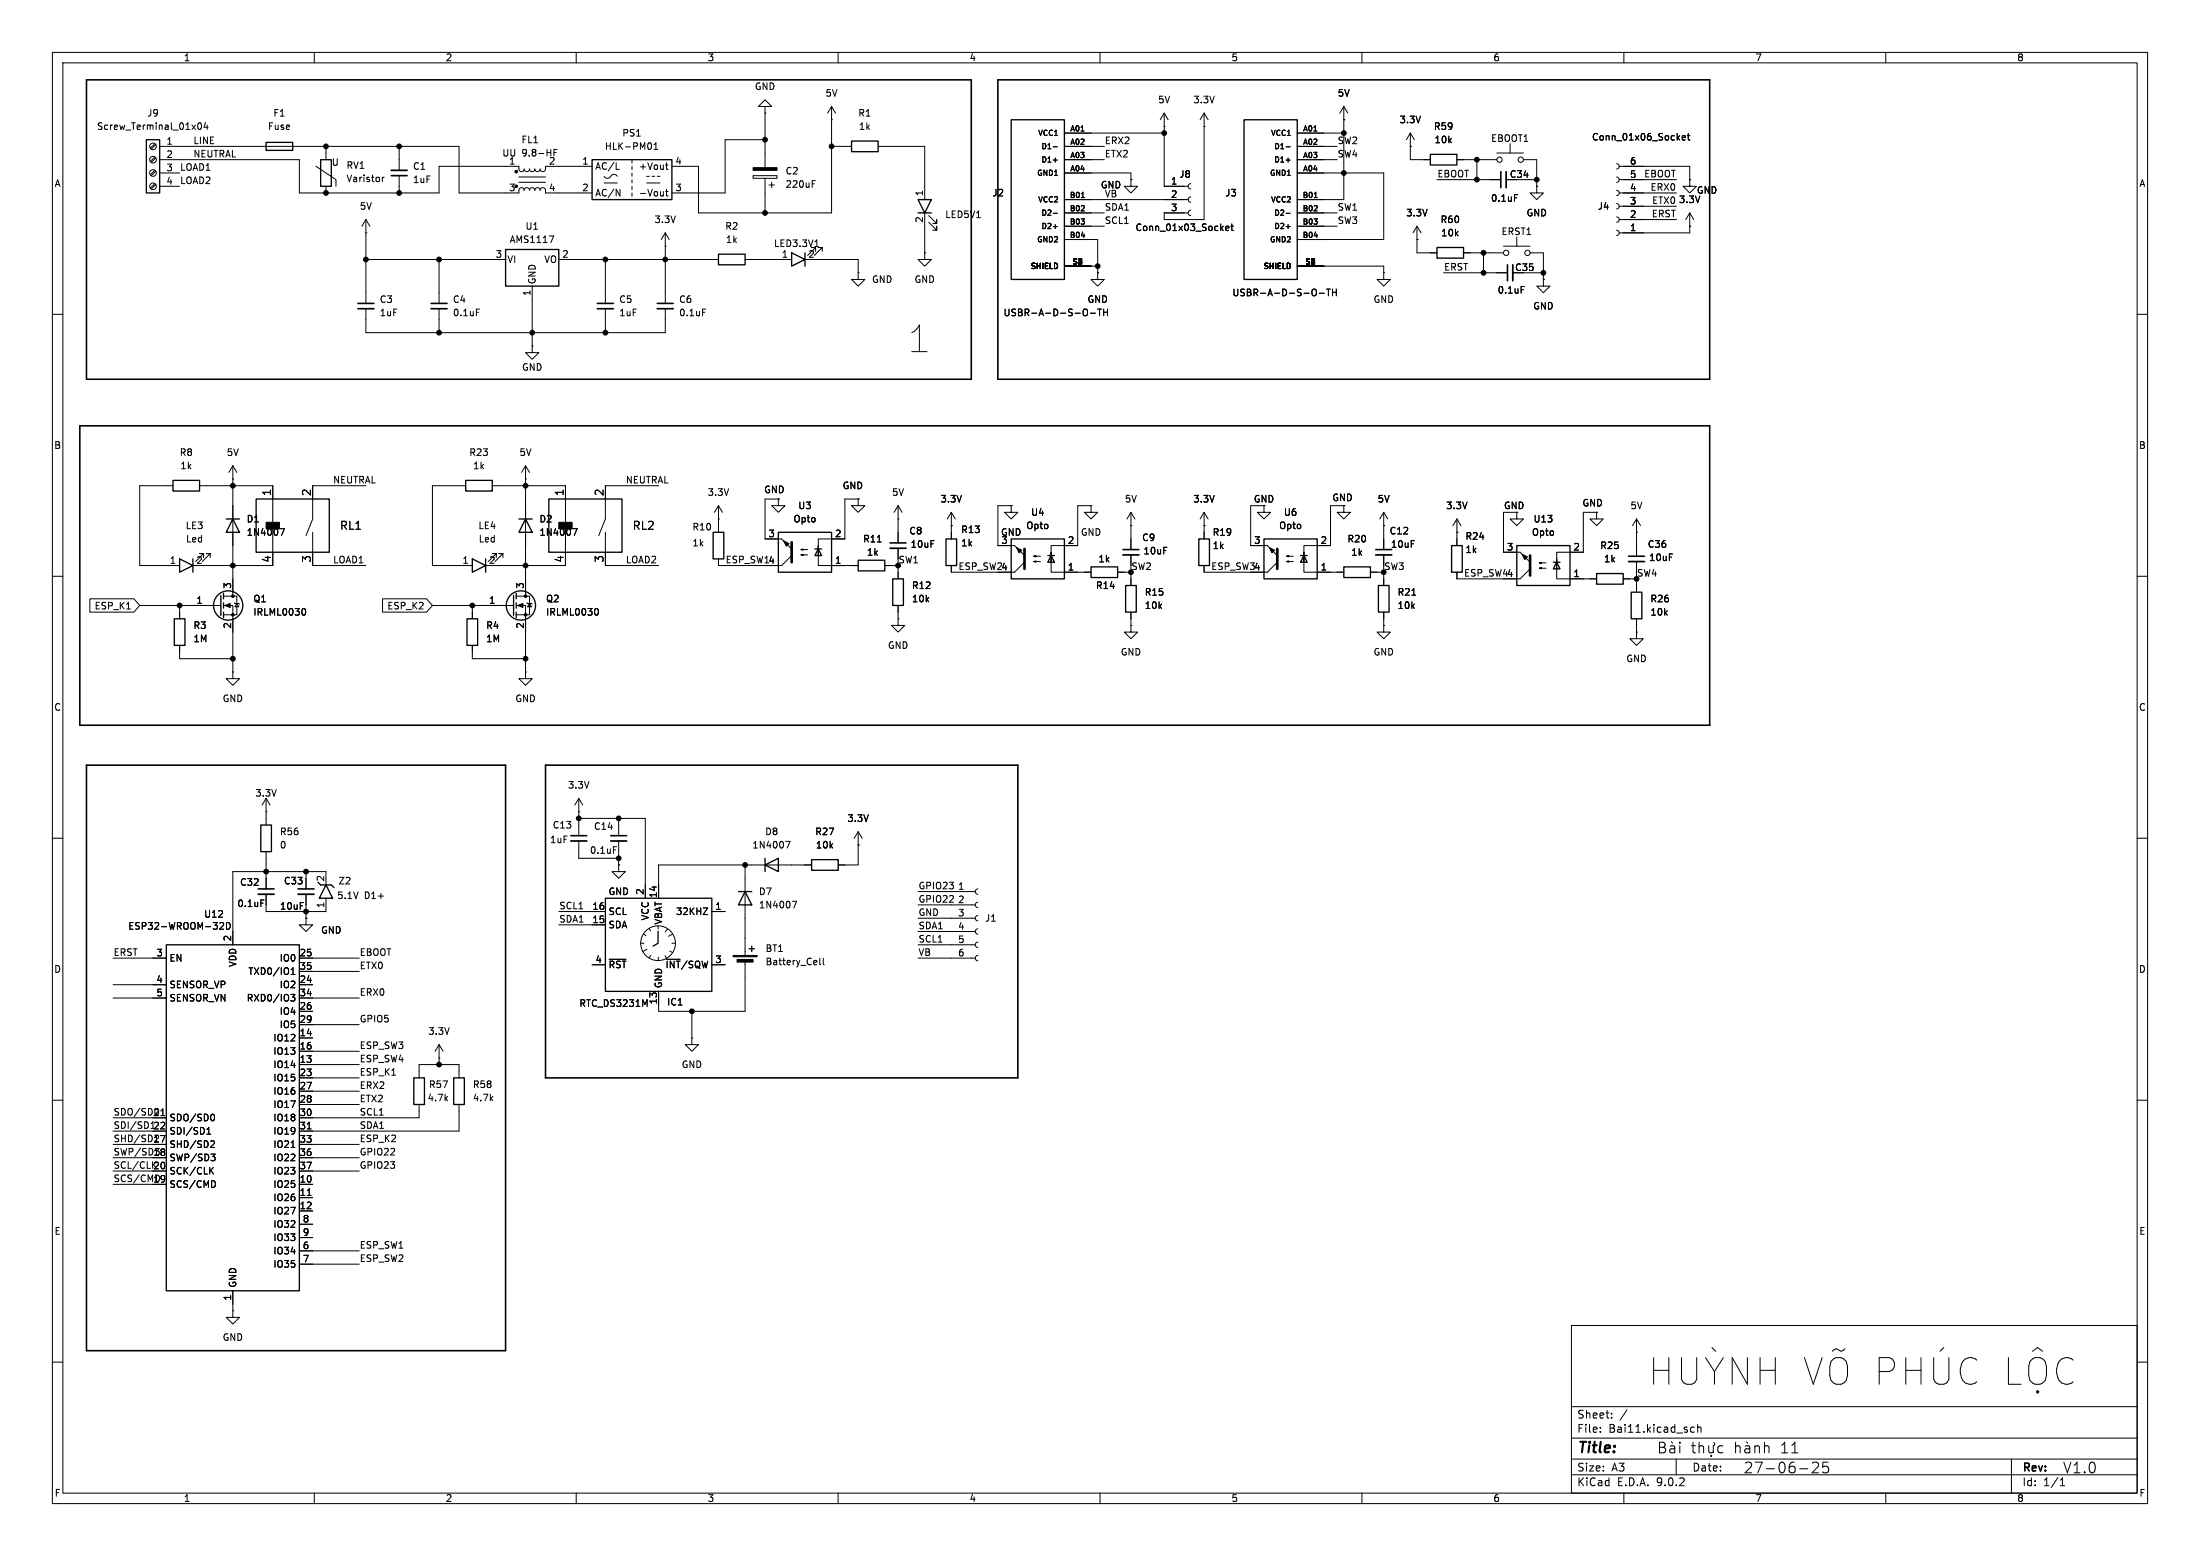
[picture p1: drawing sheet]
<svg xmlns="http://www.w3.org/2000/svg" width="420mm" height="297mm" viewBox="0 0 420 297" stroke-linecap="round" stroke-linejoin="round" font-family="sans-serif">
<g fill="none" stroke="#000" stroke-width=".19">
<path d="M10 10h400v277h-400zM12 12h396v273h-396zM60 10v2M110 10v2M160 10v2M210 10v2M260 10v2M310 10v2M360 10v2M29.6 27.4l-.9 .9M29.6 30l-.9 .8M29.6 32.5l-.9 .9"/>
<path d="M29.6 35.1l-.9 .8M29.7 27.6l-.8 .8M29.7 30.1l-.8 .9M29.7 32.7l-.8 .8M29.7 35.2l-.8 .9M30.5 30.5h26.6v6.3h26.7v-5h15.3v.7l.5 .3 .3-.2 .2-.3 .1 .3 .3 .2 .4-.2 .2-.3 .1 .3 .3 .1 .4-.1 .2-.3 .2 .3 .4 .1 .3-.1 .1-.3 .2 .3 .4 .2 .4-.3v-.7h8.9M30.5 27.9h57.1v8.9h11.5v-.7l.5-.3 .3 .2 .2 .3 .1-.3 .3-.2 .4 .1 .2 .4 .1-.3 .3-.2 .4 .1 .2 .4 .2-.4 .4-.1 .3 .2 .1 .3 .2-.4 .4-.1 .3 .2 .1 .3M30.5 33h3.8M30.5 35.6h3.8M37.9 23.5l.1-.1a.68 .68 0 0 1 .5 .7 .68 .68 0 0 1-.5 .6 .84 .84 0 0 1-.1-1.2zM39.2 23.4l-.3 .9h.8M39.6 23.9v.8"/>
<path d="M60.3 31.8l3.8 2.5v1.3M62.2 27.9v2.6M62.2 35.6v1.2M73 33.8v.9M73.3 33.8l-.3 .3M76.2 27.9v4.6M76.2 33.5v3.3M99.1 33.8h5M99.1 34.8h5M104.1 36.8h8.9M105.8 29.1h.4M106.4 28.5h-.6v1.3"/>
<path d="M115.3 33.7a.83 .83 0 0 0 .8 .3 .83 .83 0 0 0 .7-.6 .73 .73 0 0 1 1.1 .3M115.3 34.9h2.6M117.6 32.3h.6M117.6 36.1l.8 1.3v-1.3M120.6 30.5v.6M120.6 31.8v.6M120.6 33v.7M120.6 34.3v.6M120.6 35.6v.6M120.6 36.8v.7M123.4 34.9h2.6M123.4 33.7h.6"/>
<path d="M124.2 27.4l.2 .3-.2 .7M124.5 33.7h.5M124.9 28.5h.7M124.9 27.6l.3-.4v1.3M125.5 33.7h.5M127.1 31.5h.4M127.1 36.6h.4M127.2 31.1v1l.3 .2M127.2 36.1v1.1l.3 .2M143.8 33.5h4.5v.5h-4.5zM146 20.3h1.3l-1.3-1.2-1.2 1.2h1.2v1.3M146 21.6h.1"/>
<path d="M146 26.7h-7.6v10.1h-10.1M146 21.6v10.4M146 34v6.6M146.8 35.3h1M147.3 34.8v1M155.1 35.1h.4M155.1 34.5h.6M158.7 22.9h.1M158.7 27.9h3.9M158.7 20.3v20.3h-25.4v-8.8h-5M158.7 20.3l-.7 1.3M158.7 20.3l.8 1.3"/>
<path d="M167.6 27.9h8.9v10.2M201.1 28h.7M201.1 30.6h.7M203.2 25.4h19M203.2 27.9h7.6M203.2 30.5h7.6M203.2 33h12.7v1.3M203.2 38.1h23.6M206.4 25h.5M206.4 37.7h.6M215.9 34.3v1.3h1.3l-1.3 1.2-1.3-1.2h1.3M215.9 34.3h.1"/>
<path d="M222.2 24.1h.1M222.2 21.6v14h4.6M222.2 21.6l-.7 1.3M222.2 21.6l.8 1.3M227.3 35.1l-.3 .1-.2 .4 .2 .3 .3 .2M227.3 37.6l-.3 .1-.2 .4 .2 .4 .3 .1M229.9 24.1h.1M229.9 21.6v20.3h-7.7v-1.3h4.6M229.9 21.6l-.8 1.3M229.9 21.6l.7 1.3M245.5 28h.8M245.5 30.6h.8"/>
<path d="M247.6 25.4h8.9M247.6 27.9h7.7M247.6 30.5h7.7M247.6 33h16.6v12.7h-16.6M250.8 25h.6M250.9 37.7h.6M256.5 22.9h.1M256.5 20.3v17.8h-8.9M256.5 20.3l-.7 1.3M256.5 20.3l.8 1.3M269.2 27.9h.1M269.2 25.4v5.1h3.8"/>
<path d="M269.2 25.4l-.7 1.3M269.2 25.4l.8 1.3M274.3 34.3h12.2M278.1 30.5h7.6M281.9 30.5v3.8M285.7 29.2h5.1M287.5 34.3h5.9M288.3 27.4v1.8M289.1 37.2h.6M290.8 30.5h2.6v5.1M293.4 35.6v1.2h1.2l-1.2 1.3-1.3-1.3h1.3M293.4 35.6h.1"/>
<path d="M308.6 38.9l.3 .1 .2 .4-.1 .3-.4 .2M308.6 36.3l.3 .1 .2 .4-.1 .4-.4 .1M308.6 33.8l.3 .1 .2 .4-.1 .3-.4 .2M308.6 31.2l.3 .2 .2 .4-.1 .3-.4 .2M309.1 31.8h13.5v2.5M309.1 34.3h10.9M309.1 39.4h10.9M309.1 36.8h10.9M321.2 26.3l.6-.1-.1-.2-.4-.1-.1 .2v.6h.5M322.1 25.9h.5M322.3 25.5v1.1l.3 .1M322.6 34.3v1.3h1.2l-1.2 1.2-1.3-1.2h1.3"/>
<path d="M322.6 34.3h.1M69.8 44.5h.1M69.8 41.9v16M69.8 58.9v4.6h57.2v-4.6M69.8 41.9l-.7 1.3M69.8 41.9l.8 1.3M69.8 49.5h26.7M83.8 49.5v8.4M83.8 58.9v4.6M90.9 59h.7M101.6 54.6v11.4M104.9 45h.8l-.5 1.3"/>
<path d="M106.7 49.5h30.5M115.6 49.5v8.4M115.6 58.9v4.6M127 47h.1M127 44.5l-.8 1.2M127 44.5l.8 1.2M127 44.5v13.4M134.1 59h.6M142.2 49.5h8.9M153.7 49.5h10.1v2.6M155.6 47.1h.7M155.7 48v-.8h-.8h.8l-1.5 1.6"/>
<path d="M157 48v-.8h-.8h.8l-1.6 1.6M163.8 52.1v1.2h1.3l-1.3 1.3-1.2-1.3h1.2M163.8 52.1h.1M176.5 48.3v1.2h1.3l-1.3 1.3-1.2-1.3h1.2M176.5 48.3h.1M176.5 40.6v7.7M177.3 42.4l1.5 1.5v-.7v.7h-.7M177.3 41.1l1.5 1.6v-.8v.8h-.7M201.1 40.7h.7M201.1 43.3h.7M203.2 40.6h7.6M203.2 43.2h7.6"/>
<path d="M203.2 45.7h6.3v6.4M203.2 50.8h6.3M207.1 59a.43 .43 0 0 1 .5 .4v.4a.43 .43 0 0 1-.5 .5M208.2 59.8h.9M209.5 59h.8M209.5 52.1v1.2h1.3l-1.3 1.3-1.2-1.3h1.2M209.5 52.1h.1M209.9 59v1.3M210.7 59v1.3M210.7 59.6h.7M211.4 59v1.3M227.3 40.1l-.3 .2-.2 .3 .2 .4 .3 .1"/>
<path d="M234 43.6l.6-.1v-.3h-.4l-.2 .1 .1 .7h.5M235 43.2h.5M235.2 42.7v1.1l.3 .2M245.5 40.7h.8M245.5 43.3h.8M247.6 40.6h7.7M247.6 43.2h7.7M247.6 50.8h16.6v1.3M250.8 55.2a.43 .43 0 0 1 .5 .4v.4a.43 .43 0 0 1-.5 .5M251.8 56h1M253.2 55.2h.8M253.6 55.2v1.3"/>
<path d="M254.4 55.2v1.3M254.4 55.8h.7M255.1 55.2v1.3M264.2 52.1v1.2h1.2l-1.2 1.3-1.3-1.3h1.3M264.2 52.1h.1M270.5 45.7h.1M270.5 43.2v5.1h3.8M270.5 43.2l-.8 1.3M270.5 43.2l.8 1.3M275.6 52.1h12.2M279.4 48.3h7.6M283.2 48.3v3.8"/>
<path d="M287 47h5.1M289.6 45.2v1.8M290.4 54.7h.6M290.8 52.1h3.8M292.1 48.3h2.5v5M294.6 53.3v1.3h1.3l-1.3 1.3-1.2-1.3h1.2M294.6 53.3h.1M308.6 43.9l.4 .2 .1 .4-.1 .3-.4 .2M308.6 41.4l.3 .1 .2 .4-.1 .3-.4 .2M309.1 41.9h10.9M322.6 43.2h.1M322.6 40.6l-.8 1.3"/>
<path d="M322.6 40.6l.7 1.3M322.6 40.6v3.9h-13.5M10 60h2M101.6 66v1.3h1.3l-1.3 1.3-1.3-1.3h1.3M101.6 66h.1M408 60h2M33 92.7h-6.3v15.3h7.6M38.1 92.7h14v15.3h-15.3M44.4 91.4h.1M44.4 88.9v24.9M44.4 88.9l-.7 1.3M44.4 88.9l.8 1.3"/>
<path d="M69.8 92.7h-10.1v6.4l-1.3 3.1M88.9 92.7h-6.4v15.3h7.7M94 92.7h13.9v15.3h-15.2M100.3 91.4h.1M100.3 88.9v24.9M100.3 88.9l-.7 1.3M100.3 88.9l.8 1.3M125.7 92.7h-10.1v6.4l-1.3 3.1M137.2 99.1h.1M137.2 96.5v5.1M137.2 96.5l-.8 1.3M137.2 96.5l.7 1.3"/>
<path d="M148.6 95.3v1.2h1.3l-1.3 1.3-1.3-1.3h1.3M148.6 95.3h.1M148.6 95.3h-2.6v7.6h3.2M163.8 95.3v1.2h1.3l-1.3 1.3-1.2-1.3h1.2M163.8 95.3h.1M163.8 95.3h-2.5v7.6h-5.1v1.9M171.4 99.1h.1M171.4 96.5l-.7 1.3M171.4 96.5l.8 1.3M171.4 96.5v7.1M181.6 97.8l-.8 1.3M181.6 97.8l.8 1.3"/>
<path d="M181.6 97.8v5.1M193 96.5v1.3h1.3l-1.3 1.3-1.2-1.3h1.2M193 96.5h.1M193 96.5h-2.5v7.6h3.2M208.3 96.5v1.3h1.2l-1.2 1.3-1.3-1.3h1.3M208.3 96.5h.1M208.3 96.5h-2.6v7.6h-5v1.9M215.9 97.8l-.8 1.3M215.9 97.8l.8 1.3M215.9 97.8v7.1M229.9 97.8v5.1M229.9 97.8l-.8 1.3"/>
<path d="M229.9 97.8l.7 1.3M238.8 96.5v7.6h3.1M241.3 96.5v1.3h1.3l-1.3 1.3-1.3-1.3h1.3M256.5 96.5h-2.5v7.6h-5.1v1.9M256.5 96.5v1.3h1.3l-1.3 1.3-1.2-1.3h1.2M256.5 96.5h.1M264.2 97.8v7.1M264.2 97.8l-.8 1.3M264.2 97.8l.7 1.3M278.1 99.1v5M278.1 99.1l-.7 1.2M278.1 99.1l.8 1.2"/>
<path d="M287 97.8v7.6h3.2M289.6 97.8v1.3h1.2l-1.2 1.2-1.3-1.2h1.3M304.8 97.8h-2.5v7.6h-5.1v1.9M304.8 97.8v1.3h1.3l-1.3 1.2-1.3-1.2h1.3M304.8 97.8h.1M312.4 99.1l-.7 1.2M312.4 99.1l.8 1.2M312.4 99.1v7.1M10 110h2M17.1 114.3h8.5l1.1 1.3-1.1 1.2h-8.5zM26.7 115.6h15.5M34.3 115.6v2.5"/>
<path d="M38.9 106.4v-.7h-.8h.8l-1.6 1.5M40.1 106.4v-.7h-.7h.7l-1.5 1.5M42.7 113.8h2.5v3.5h-2.5M42.7 115.6h1.7v12.7M44.7 115.1l1 .2M45.2 115.2l.4 .6h-.8zM53.5 100.9h.8l-.5 1.3M57.9 116.1a.68 .68 0 0 1 .5 .7 .68 .68 0 0 1-.5 .6M59.7 101.6v6.4h10.1M73 114.3h8.4l1.1 1.3-1.1 1.2h-8.4zM82.5 115.6h15.5M90.2 115.6v2.5"/>
<path d="M94.7 106.4v-.7h-.7h.7l-1.5 1.5M96 106.4v-.7h-.8h.8l-1.5 1.5M98.6 113.8h2.5v3.5h-2.5M98.6 115.6h1.7v12.7M100.6 115.1l1 .2M101.1 115.2l.4 .6h-.8zM109.3 100.9h.9l-.6 1.3M113.8 116.1a.68 .68 0 0 1 .4 .7 .68 .68 0 0 1-.4 .6M115.6 101.6v6.4h10.1M151.1 106l-1.9 2h-12v-1.3M152.9 105.9l.4 .1v-.2l-.4 .1h1.3M152.9 104.9l.4 .1v-.2l-.4 .1h1.3"/>
<path d="M156.2 106v-1.9v3.9h7.6M167.5 103.4h.7M168.9 108h2.5v2.5M171.4 118.1v1.3h1.3l-1.3 1.3-1.2-1.3h1.2M171.4 118.1h.1M171.4 104.6v2.1M171.4 115.6v2.5M181.6 100.3h.1M195.6 107.3l-1.9 1.9h-12.1v-1.2M197.4 107.2l.3 .1v-.2l-.3 .1h1.2M197.4 106.2l.3 .1v-.3l-.3 .2h1.2M200.7 107.3v-1.9v3.8h7.6"/>
<path d="M213.4 109.2h2.5v2.6M215.9 100.3h.1M215.9 119.4v1.3h1.3l-1.3 1.2-1.3-1.2h1.3M215.9 119.4h.1M215.9 105.9v2.1M215.9 116.8v2.6M229.9 100.3h.1M243.8 107.3l-1.9 1.9h-12v-1.2M245.6 107.2l.4 .1v-.2l-.4 .1h1.3M245.6 106.2l.4 .1v-.3l-.4 .2h1.3M248.9 107.3v-1.9v3.8h7.6M261.6 109.2h2.6v2.6"/>
<path d="M264.2 100.3h.1M264.2 119.4v1.3h1.2l-1.2 1.2-1.3-1.2h1.3M264.2 119.4h.1M264.2 105.9v2.1M264.2 116.8v2.6M269.5 113.6h.8M278.1 101.6h.1M292.1 108.6l-1.9 1.9h-12.1v-1.3M293.9 108.5l.4 .1v-.3l-.4 .2h1.2M293.9 107.4l.4 .2v-.3l-.4 .1h1.2M297.2 108.6v-1.9v3.8h7.6M309.9 110.5h2.5v2.5"/>
<path d="M312.4 101.6h.1M312.4 107.2v2M312.4 118.1v2.6M408 110h2M34.3 123.2v2.5h10.1M44.4 128.3v1.2h1.3l-1.3 1.3-1.2-1.3h1.2M44.4 128.3h.1M90.2 123.2v2.5h10.1M100.3 128.3v1.2h1.3l-1.3 1.3-1.2-1.3h1.2M100.3 128.3h.1M312.4 120.7v1.2h1.3l-1.3 1.3-1.3-1.3h1.3M312.4 120.7h.1"/>
<path d="M10 160h2M50.8 154.9h.1M50.8 152.4v5.1M50.8 152.4l-.8 1.3M50.8 152.4l.8 1.3M110.5 154.9h.1M110.5 152.4l-.8 1.3M110.5 152.4l.8 1.3M110.5 152.4v7.1M110.5 156.2h12.7v15.3M118.1 156.2v3.3M163.8 158.8v6.3h-3.8"/>
<path d="M163.8 158.8l-.7 1.2M163.8 158.8l.8 1.2M408 160h2M42 176.2l.5-.1 .2 .4-.8 .9h.8M43.2 176.1a.64 .64 0 0 1 .8 .6 .64 .64 0 0 1-.8 .7zM49.8 171.8h.6M50.8 162.6v7.1M50.8 170.7v3.3h11.4v-2.5M58.4 175.3v1.2h1.3l-1.3 1.3-1.3-1.3h1.3M58.4 175.3h.1M58.4 166.4v3.3M58.4 170.7v4.6"/>
<path d="M62.2 168.9v-2.5h-17.8v13.9M106.7 174h8.9M106.7 176.5h8.9M110.5 160.5v3.3h7.6M117.1 161.6h.6M118.1 165.1v1.3h1.3l-1.3 1.2-1.3-1.2h1.3M118.1 165.1h.1M118.1 160.5v4.6M122.8 178.3l.5 .3M123.9 177.2l.3 .5M125.6 176.7v.6M127.4 177.3l-.4 .6"/>
<path d="M128.4 178.3l-.8 .4M134.3 173.3h.8l-.8 1.3h.8M135.9 174h2.5M142.2 165.1v17.3M150 160.6h.8l-.5 1.3M151.2 172h.9l-.6 1.3M154.9 165.1h-29.2v6.4M163.8 161.3h.1M175.3 170.2h10.9M175.3 172.7h10.9M175.3 175.3h10.9M175.3 177.8h10.9"/>
<path d="M186.7 169.7l-.4 .1-.1 .4 .1 .3 .4 .2M186.7 172.2l-.4 .2-.1 .3 .1 .4 .4 .1M186.7 174.8l-.4 .1-.1 .4 .1 .3 .4 .2M186.7 177.3l-.4 .1-.1 .4 .1 .4 .4 .1M186.7 179.8l-.4 .2-.1 .3 .1 .4 .4 .1M21.6 182.9h10.1M21.6 188h10.1M21.6 190.5h10.1M55.5 189.8h.8l-.4 .5 .3 .1v.6l-.1 .1-.5-.1M55.6 186h.7M55.6 185.1l.3-.4v1.3M57.1 182.9h11.5"/>
<path d="M57.1 188h2.6M57.1 190.5h11.5M57.1 185.4h11.5M57.1 193h2.6M57.1 195.6h11.5M57.1 198.1h2.6M83.8 199.4l-.7 1.3M83.8 199.4l.8 1.3M83.8 199.4v3.8M113 184.2h2.6M116.3 183.1h3.2M122.3 180h.6"/>
<path d="M123.1 191.7l.4-.9v1.3M123.5 181.2l-.8 .4M124.3 182.4l-.4 .4M125.7 182.7v.6M126.9 182.4l.4 .5M127.9 181.6l.5 .2M128.3 180h.6M132.1 198.1v1.3h1.2l-1.2 1.3-1.3-1.3h1.3M132.1 198.1h.1M132.1 193v5.1M135.9 184.2h2.5M142.2 183.4v9.6h-16.5v-3.8"/>
<path d="M156.5 182.9v1.1l.2 .2M157.2 182.9v1.1l.1 .2M175.3 182.9h10.9M175.3 180.3h10.9M186.7 182.4l-.4 .1-.1 .4 .1 .3 .4 .2M10 210h2M21.6 213.4h10.1M21.6 215.9h10.1M21.6 218.4h10.1M30.7 212.9h.7M39.5 216.5h.7M39.5 215.6l.4-.4v1.3"/>
<path d="M40.4 217.7l.4 .1 .1 .3-.7 .9h.7M40.5 212.7a.68 .68 0 0 1 .5 .6 .68 .68 0 0 1-.5 .6M55.6 219h.7M57.1 218.4h11.5M57.1 200.7h11.5M57.1 203.2h11.5M57.1 205.7h11.5M57.1 208.3h11.5M57.1 210.8h11.5M58.7 215.5h.7M80 205.7v-2.5h7.6v2.5M80 210.8v2.6h-22.9"/>
<path d="M83.8 201.9h.1M87.6 210.8v5.1h-30.5M408 210h2M21.6 221h10.1M21.6 223.5h10.1M21.6 226.1h10.1M40.2 223.4l.6 .7M40.3 220.3h.8l-.5 .5 .4 .1 .1 .4-.3 .3h-.3M40.8 222.8l-.8 .8M40.9 225.4l.2 .5-.2 .7M57.1 221h11.5M57.1 223.5h11.5"/>
<path d="M57.1 226.1h2.6M57.1 228.6h2.6M57.1 231.1h2.6M57.1 233.7h2.6M57.1 236.2h2.6M57.1 238.8h11.5M58.7 228.2h.7M44.4 250.2v1.3h1.3l-1.3 1.2-1.2-1.2h1.2M44.4 250.2h.1M44.4 246.4v3.8M57.1 241.3h11.5M300 253h108v32h-108z"/>
<path d="M315.7 259.1v5.1M318.6 259.1v5.1M321 259.1v4.2l.5 .7 .5 .2h.9l.5-.2 .5-.7v-4.2M325.6 259.1l1.7 2.7M326.8 257.2l.7 .7M329 259.1l-1.7 2.7M333.6 259.1v5.1l-2.9-5.1v5.1M336 259.1v5.1M338.9 259.1v5.1M344.5 259.1l1.7 5.1 1.7-5.1M350 259.4a1.69 1.69 0 0 1 1.8-.1 1.69 1.69 0 0 1 .9 1.5v1.7a1.69 1.69 0 0 1-1.7 1.8 1.69 1.69 0 0 1-1.7-1.8v-1.7l.3-.9zM352.2 257.4l-.7 .5-1-.5-.7 .5"/>
<path d="M363.8 259.1v5.1M366.7 259.1v5.1M369.1 259.1v4.2l.5 .7 .5 .2h1l.5-.2 .4-.7v-4.2M371.1 257.2l-.7 .7M377.4 259.6a1.76 1.76 0 0 0-2.9 .7 3.3 3.3 0 0 0 .7 3.7 1.78 1.78 0 0 0 2.2-.3M383.4 259.1v5.1h2.4M388 259.4a1.69 1.69 0 0 1 1.8-.1 1.69 1.69 0 0 1 .9 1.5v1.7a1.69 1.69 0 0 1-1.7 1.8 1.69 1.69 0 0 1-1.7-1.8v-1.7l.2-.9zM388 257.9l1-.7 1 .7M395.8 259.6a1.76 1.76 0 0 0-2.9 .7 3.3 3.3 0 0 0 .7 3.7 1.78 1.78 0 0 0 2.2-.3M10 260h2M300 278.5h108M300 274.5h108"/>
<path d="M300 268.5h108M305.5 273.2v.2M305.5 272.5v.1M307.7 270.5v.2M307.7 269.8v.1M310.6 269.1l-1.3 1.9M315.7 261.6h2.9M316.8 275.3l.9 .1a.49 .49 0 0 1 .2 .5 .49 .49 0 0 1-.4 .4 .54 .54 0 0 1 .5 .4 .54 .54 0 0 1-.4 .6h-.8zM316.8 276.3h.7M318.8 276.1l.2-.1 .6 .1 .1 1.2M319 275.2l.3 .3M319.7 276.4l-.7 .1a.4 .4 0 0 0-.3 .4 .4 .4 0 0 0 .3 .4l.7-.1"/>
<path d="M320 278.5v3M320.7 275.3v.2M320.7 276v1.3M320.7 275.3l-.1 .1 .1 .1M320.7 275.3l.1 .1-.1 .1M322.9 273.3h.5M322.9 272.5h.5M322.9 276h.8M323.2 275.3v1.7l.1 .2 .4 .1M324.1 272.5l.2-.1 .4 .1v.9M324.1 271.9v1.5M324.4 276.2a.5 .5 0 0 1 .8 .1v1"/>
<path d="M324.4 275.3v2M326.2 276l.1 1.2a.55 .55 0 0 0 .8-.1M326.7 277.8l.1 .1-.1 .1M326.7 277.8l-.1 .1 .1 .1M326.7 277.8v.2M327.2 275.4l.2 .3-.3 .3v1.3M327.3 261.8v2.4M328.9 276.1l-.6-.1-.4 .3v.6l.2 .3 .2 .1 .6-.1M331.3 276.2a.5 .5 0 0 1 .9 .1v1M331.3 275.3v2M333.2 276.1l.2-.1 .5 .1 .1 1.2M333.4 275.2l.3 .3"/>
<path d="M334 276.4l-.6 .1a.4 .4 0 0 0-.3 .4 .4 .4 0 0 0 .3 .4l.6-.1M335 276.2a.5 .5 0 0 1 .9 .1v1M335 276v1.3M336 261.6h2.9M336.8 276.2a.5 .5 0 0 1 .9 .1v1M336.8 275.3v2M346 279.3l.3-.2 .7 .1a.55 .55 0 0 1 .1 .8l-1.2 1.1h1.3M349 279.1h-1l-.1 1 .3-.2 .7 .1 .2 .3-.1 .6-.3 .2h-.5l-.3-.2M358.7 261.8h2a1.38 1.38 0 0 0 1-1.3 1.38 1.38 0 0 0-1-1.4h-2v5.1M363.8 261.6h2.9M384 278.5v6.5M389 265.4l.2 .3-.2 .2"/>
<path d="M389 265.4l-.3 .3 .3 .2M389 265.4v.5M408 260h2M60 285v2M110 285v2M160 285v2M210 285v2M260 285v2M300 281.5h108M310 285v2M343.6 280.4h1.5M360 285v2"/>
<path d="M393.3 283.6h.9M393.6 282.3l-.3 .2M393.7 282.1v1.5"/>
<circle cx="29.2" cy="27.9" r=".63"/>
<circle cx="29.2" cy="30.5" r=".63"/>
<circle cx="29.2" cy="35.6" r=".63"/>
<circle cx="29.2" cy="33" r=".63"/>
<circle cx="286.3" cy="30.5" r=".51"/>
<circle cx="290.3" cy="30.5" r=".51"/>
<circle cx="287.5" cy="48.3" r=".51"/>
<circle cx="291.6" cy="48.3" r=".51"/>
<circle cx="125.6" cy="180" r="3.3"/>
</g>
<g fill="none" stroke="#000" stroke-width=".25">
<path d="M27.9 26.7h2.6v10.1h-2.6zM50.8 27.2h5.1v1.5h-5.1zM61.2 30.5h2v5.1h-2zM113 30.5h15.3v7.6h-15.3zM162.6 26.9h5v2.1h-5zM175.3 38.1h2.5l-1.3 2.5zM193 22.9h10.2v30.4h-10.2zM237.5 22.9h10.1v30.4h-10.1zM273 29.5h5.1v2h-5.1zM96.5 47.6h10.2v7h-10.2zM137.2 48.5h5v2h-5zM151.1 48.3l2.6 1.2-2.6 1.3z"/>
<path d="M153.7 48.3v2.5M175.3 40.6h2.5M274.3 47.2h5.1v2.1h-5.1zM33 91.7h5.1v2h-5.1zM43.2 99.1h2.5M44.4 99.1l1.3 2.5h-2.5zM48.9 95.3h14v10.1h-14zM88.9 91.7h5.1v2h-5.1zM99.1 99.1h2.5M100.3 99.1l1.3 2.5h-2.5zM104.8 95.3h13.9v10.1h-13.9zM33.3 118.1h2v5.1h-2z"/>
<path d="M34.3 106.7l2.5 1.3-2.5 1.2zM36.8 106.7v2.5M42.2 113.7v3.8M42.7 113.3v1M42.7 115.1v1M42.7 116.8v1.1M89.2 118.1h2v5.1h-2zM90.2 106.7l2.5 1.3-2.5 1.2zM92.7 106.7v2.5M98 113.7v3.8M98.6 113.3v1M98.6 115.1v1"/>
<path d="M98.6 116.8v1.1M136.1 101.6h2.1v5.1h-2.1zM148.6 101.6h10.1v7.6h-10.1zM155.6 104.8h1.2M156.2 104.8l.6 1.2h-1.2zM163.8 106.9h5.1v2.1h-5.1zM170.4 110.5h2.1v5.1h-2.1zM180.6 102.9h2v5.1h-2zM193 102.9h10.2v7.6h-10.2zM200 106h1.3M200.7 106l.6 1.3h-1.3zM208.3 108.2h5.1v2h-5.1z"/>
<path d="M214.9 111.8h2v5h-2zM228.9 102.9h2v5.1h-2zM241.3 102.9h10.2v7.6h-10.2zM248.3 106h1.3M248.9 106l.7 1.3h-1.3zM256.5 108.2h5.1v2h-5.1zM263.1 111.8h2.1v5h-2.1zM277.1 104.1h2v5.1h-2zM289.6 104.1h10.1v7.7h-10.1zM296.5 107.3h1.3M297.2 107.3l.6 1.3h-1.3zM304.8 109.5h5.1v2h-5.1z"/>
<path d="M311.4 113h2v5.1h-2zM49.8 157.5h2v5.1h-2zM61.2 168.9h2l.6 .5M62.2 168.9l1.3 2.6h-2.5zM115.6 171.5h20.3v17.7h-20.3zM125.6 177.7v2.3l-.9 .6M141 170.2h2.5M142.2 170.2l1.3 2.5h-2.5zM146 165.1l2.6-1.3v2.6zM146 163.8v2.6M154.9 164.1h5.1v2h-5.1zM31.7 180.3h25.4v66.1h-25.4z"/>
<path d="M143 181.1h1M143.5 180.6v1M79 205.7h2v5.1h-2zM86.6 205.7h2v5.1h-2z"/>
<circle cx="43.6" cy="115.6" r="2.79"/>
<circle cx="99.4" cy="115.6" r="2.79"/>
</g>
<path d="M151.1 103.5v3.8M195.6 104.8v3.8M243.8 104.8v3.8M292.1 106v3.9" fill="none" stroke="#000" stroke-width=".51"/>
<g fill="#000" stroke="#000" stroke-width=".19">
<path d="M143.8 32h4.5v.5h-4.5zM42.9 115.6l1-.4v.8zM50.8 99.7h2.5v1.3h-2.5zM98.8 115.6l1-.4v.8zM106.7 99.7h2.5v1.3h-2.5zM149.2 102.9l1.9 1.9zM149.6 103.3l1 .5-.5 .5zM193.7 104.1l1.9 1.9zM194.1 104.5l1 .5-.5 .5zM241.9 104.1l1.9 1.9zM242.3 104.5l1 .5-.5 .5zM290.2 105.4l1.9 1.9z"/>
<path d="M290.6 105.8l1 .5-.5 .5zM140 182.4h4.5v.2h-4.5zM140.7 183.1h3.1v.5h-3.1z"/>
<circle cx="62.2" cy="36.8" r=".46"/>
<circle cx="62.2" cy="27.9" r=".46"/>
<circle cx="76.2" cy="36.8" r=".46"/>
<circle cx="76.2" cy="27.9" r=".46"/>
<circle cx="98.6" cy="35.6" r=".25"/>
<circle cx="98.6" cy="32.8" r=".25"/>
<circle cx="146" cy="26.7" r=".46"/>
<circle cx="158.7" cy="27.9" r=".46"/>
<circle cx="222.2" cy="25.4" r=".46"/>
<circle cx="256.5" cy="33" r=".46"/>
<circle cx="256.5" cy="25.4" r=".46"/>
<circle cx="281.9" cy="30.5" r=".46"/>
<circle cx="281.9" cy="34.3" r=".46"/>
<circle cx="293.4" cy="34.3" r=".46"/>
<circle cx="69.8" cy="49.5" r=".46"/>
<circle cx="83.8" cy="49.5" r=".46"/>
<circle cx="115.6" cy="49.5" r=".46"/>
<circle cx="127" cy="49.5" r=".46"/>
<circle cx="146" cy="40.6" r=".46"/>
<circle cx="209.5" cy="50.8" r=".46"/>
<circle cx="283.2" cy="48.3" r=".46"/>
<circle cx="283.2" cy="52.1" r=".46"/>
<circle cx="294.6" cy="52.1" r=".46"/>
<circle cx="83.8" cy="63.5" r=".46"/>
<circle cx="101.6" cy="63.5" r=".46"/>
<circle cx="115.6" cy="63.5" r=".46"/>
<circle cx="44.4" cy="92.7" r=".46"/>
<circle cx="100.3" cy="92.7" r=".46"/>
<circle cx="34.3" cy="115.6" r=".46"/>
<circle cx="44.4" cy="108" r=".46"/>
<circle cx="44.4" cy="113.8" r=".25"/>
<circle cx="44.4" cy="117.3" r=".25"/>
<circle cx="90.2" cy="115.6" r=".46"/>
<circle cx="100.3" cy="108" r=".46"/>
<circle cx="100.3" cy="113.8" r=".25"/>
<circle cx="100.3" cy="117.3" r=".25"/>
<circle cx="171.4" cy="108" r=".46"/>
<circle cx="215.9" cy="109.2" r=".46"/>
<circle cx="264.2" cy="109.2" r=".46"/>
<circle cx="312.4" cy="110.5" r=".46"/>
<circle cx="44.4" cy="125.7" r=".46"/>
<circle cx="100.3" cy="125.7" r=".46"/>
<circle cx="110.5" cy="156.2" r=".46"/>
<circle cx="118.1" cy="156.2" r=".46"/>
<circle cx="50.8" cy="166.4" r=".46"/>
<circle cx="58.4" cy="174" r=".46"/>
<circle cx="58.4" cy="166.4" r=".46"/>
<circle cx="118.1" cy="163.8" r=".46"/>
<circle cx="142.2" cy="165.1" r=".46"/>
<circle cx="132.1" cy="193" r=".46"/>
<circle cx="83.8" cy="203.2" r=".46"/>
</g>
<g fill="none" stroke="#000" stroke-width=".3">
<path d="M16.5 15.2h168.9v57.2h-168.9zM190.5 15.2h135.9v57.2h-135.9zM74.7 33.5h3M286.5 32.8v3M68.3 57.9h3.1M82.3 57.9h3M114 57.9h3.1M125.5 57.9h3M287.8 50.5v3.1M15.2 81.3h311.2v57.1h-311.2zM169.9 103.6h3.1M214.4 104.9h3"/>
<path d="M262.6 104.9h3.1M310.9 106.2h3M16.5 146.1h80v111.7h-80zM104.1 146.1h90.2v59.6h-90.2zM109 159.5h3M116.6 159.5h3M49.3 169.7h3M56.9 169.7h3"/>
</g>
<g fill="none" stroke="#000" stroke-width=".33">
<path d="M74.7 32.5h3M287.5 32.8v3M68.3 58.9h3.1M82.3 58.9h3M114 58.9h3.1M125.5 58.9h3M288.8 50.5v3.1M169.9 104.6h3.1M214.4 105.9h3M262.6 105.9h3.1M310.9 107.2h3M49.3 170.7h3"/>
<path d="M56.9 170.7h3M109 160.5h3M116.6 160.5h3"/>
</g>
<text font-size="7.1" x="173.4" y="67.5">1</text>
<g font-size="2.8">
<text x="301" y="277.9">Title:</text>
<text x="332.7" y="281.4">27-06-25</text>
<text x="339.8" y="277.6">11</text>
<text x="393.7" y="281.4">V1.0</text>
</g>
<g font-size="2.1">
<text x="51.8" y="94.8" transform="rotate(-90 51.8 94.8)">1</text>
<text x="59.4" y="94.8" transform="rotate(-90 59.4 94.8)">2</text>
<text x="107.7" y="94.8" transform="rotate(-90 107.7 94.8)">1</text>
<text x="115.3" y="94.8" transform="rotate(-90 115.3 94.8)">2</text>
<text x="64.8" y="101.3">RL1</text>
<text x="120.7" y="101.3">RL2</text>
<text x="51.8" y="107.5" transform="rotate(-90 51.8 107.5)">4</text>
<text x="59.4" y="107.5" transform="rotate(-90 59.4 107.5)">3</text>
<text x="107.7" y="107.5" transform="rotate(-90 107.7 107.5)">4</text>
<text x="115.3" y="107.5" transform="rotate(-90 115.3 107.5)">3</text>
<text x="301" y="273.7">File:</text>
<text x="301" y="271">Sheet:</text>
<text x="307.1" y="273.7">Bai11.kicad_sch</text>
<text x="301" y="281.1">Size:</text>
<text x="307.6" y="281.1">A3</text>
<text x="323" y="281.1">Date:</text>
<text x="386" y="281.3">Rev:</text>
<text x="301" y="283.9">KiCad</text>
<text x="308.7" y="283.9">E.D.A.</text>
<text x="316.3" y="283.9">9.0.2</text>
<text x="386" y="283.9">Id:</text>
<text x="390.1" y="283.9">1/1</text>
</g>
<g font-size="1.8">
<text x="35" y="11.9">1</text>
<text x="85" y="11.9">2</text>
<text x="135" y="11.9">3</text>
<text x="185" y="11.9">4</text>
<text x="235" y="11.9">5</text>
<text x="285" y="11.9">6</text>
<text x="335" y="11.9">7</text>
<text x="385" y="11.9">8</text>
<text x="144" y="17.4">GND</text>
<text x="28" y="22.5">J9</text>
<text x="52.1" y="22.5">F1</text>
<text x="157.5" y="18.6">5V</text>
<text x="163.8" y="22.5">R1</text>
<text x="221" y="19.9">5V</text>
<text x="227.7" y="19.9">3.3V</text>
<text x="255.3" y="18.6">5V</text>
<text x="267.1" y="23.7">3.3V</text>
<text x="18.4" y="25">Screw_Terminal_01x04</text>
<text x="31.7" y="27.7">1</text>
<text x="36.8" y="27.6">LINE</text>
<text x="51.1" y="25">Fuse</text>
<text x="99.5" y="27.5">FL1</text>
<text x="115.4" y="28.8">HLK-PM01</text>
<text x="118.7" y="26.3">PS1</text>
<text x="163.9" y="25">1k</text>
<text x="210.8" y="27.6">ERX2</text>
<text x="255.3" y="27.6">SW2</text>
<text x="273.6" y="25">R59</text>
<text x="273.8" y="27.5">10k</text>
<text x="284.6" y="27.3">EBOOT1</text>
<text x="303.8" y="27">Conn_01x06_Socket</text>
<text x="10.3" y="35.9">A</text>
<text x="31.7" y="30.2">2</text>
<text x="31.7" y="32.8">3</text>
<text x="31.7" y="35.3">4</text>
<text x="34.3" y="32.7">LOAD1</text>
<text x="34.3" y="35.2">LOAD2</text>
<text x="36.8" y="30.1">NEUTRAL</text>
<text x="63.2" y="31.9">U</text>
<text x="66" y="32.4">RV1</text>
<text x="66" y="35">Varistor</text>
<text x="78.7" y="32.6">C1</text>
<text x="78.7" y="35.1">1uF</text>
<text x="95.8" y="30.1">UU</text>
<text x="97.1" y="31.5">1</text>
<text x="99.6" y="30.1">9.8-HF</text>
<text x="104.7" y="31.5">2</text>
<text x="111.1" y="31.5">1</text>
<text x="113.5" y="32.6">AC/L</text>
<text x="121.9" y="32.6">+Vout</text>
<text x="128.8" y="31.5">4</text>
<text x="149.9" y="33.5">C2</text>
<text x="210.8" y="30.1">ETX2</text>
<text x="223.4" y="35.3">1</text>
<text x="225.1" y="34.1">J8</text>
<text x="255.3" y="30.1">SW4</text>
<text x="274.3" y="33.9">EBOOT</text>
<text x="288.1" y="34.1">C34</text>
<text x="311.1" y="34">5</text>
<text x="311.1" y="31.5">6</text>
<text x="313.8" y="33.9">EBOOT</text>
<text x="408.3" y="35.9">A</text>
<text x="68.6" y="40.2">5V</text>
<text x="97.1" y="36.6">3</text>
<text x="104.7" y="36.6">4</text>
<text x="111.1" y="36.6">2</text>
<text x="113.5" y="37.7">AC/N</text>
<text x="121.9" y="37.7">-Vout</text>
<text x="128.8" y="36.6">3</text>
<text x="149.9" y="36">220uF</text>
<text x="176.3" y="37.5" transform="rotate(-90 176.3 37.5)">1</text>
<text x="180.3" y="41.8">LED5V1</text>
<text x="189.4" y="37.7">J2</text>
<text x="210.1" y="36.2">GND</text>
<text x="210.8" y="37.8">VB</text>
<text x="210.8" y="40.3">SDA1</text>
<text x="223.4" y="37.8">2</text>
<text x="223.4" y="40.4">3</text>
<text x="233.8" y="37.7">J3</text>
<text x="255.3" y="40.3">SW1</text>
<text x="268.4" y="41.5">3.3V</text>
<text x="284.5" y="38.7">0.1uF</text>
<text x="291.3" y="41.5">GND</text>
<text x="304.9" y="40.2">J4</text>
<text x="311.1" y="41.7">2</text>
<text x="311.1" y="39.1">3</text>
<text x="311.1" y="36.6">4</text>
<text x="315" y="36.5">ERX0</text>
<text x="315.2" y="41.6">ERST</text>
<text x="315.3" y="39">ETX0</text>
<text x="320.4" y="39">3.3V</text>
<text x="323.8" y="37.2">GND</text>
<text x="97.2" y="46.6">AMS1117</text>
<text x="100.2" y="44">U1</text>
<text x="124.8" y="42.8">3.3V</text>
<text x="138.4" y="44">R2</text>
<text x="138.5" y="46.6">1k</text>
<text x="147.7" y="47.3">LED3.3V1</text>
<text x="176.3" y="42.6" transform="rotate(-90 176.3 42.6)">2</text>
<text x="210.8" y="42.8">SCL1</text>
<text x="216.7" y="44.3">Conn_01x03_Socket</text>
<text x="255.3" y="42.8">SW3</text>
<text x="274.9" y="42.8">R60</text>
<text x="275" y="45.3">10k</text>
<text x="286.6" y="45.1">ERST1</text>
<text x="311.1" y="44.2">1</text>
<text x="94.5" y="49.3">3</text>
<text x="96.8" y="50.4">VI</text>
<text x="103.8" y="50.4">VO</text>
<text x="107.2" y="49.3">2</text>
<text x="149.2" y="49.3">1</text>
<text x="154.2" y="49.3">2</text>
<text x="275.6" y="51.7">ERST</text>
<text x="289.1" y="51.9">C35</text>
<text x="72.4" y="58">C3</text>
<text x="86.4" y="58">C4</text>
<text x="101.3" y="56.6" transform="rotate(-90 101.3 56.6)">1</text>
<text x="102.5" y="54.4" transform="rotate(-90 102.5 54.4)">GND</text>
<text x="118.1" y="58">C5</text>
<text x="129.5" y="58">C6</text>
<text x="166.4" y="54.2">GND</text>
<text x="174.5" y="54.2">GND</text>
<text x="207.5" y="58">GND</text>
<text x="235.2" y="56.7">USBR-A-D-S-O-TH</text>
<text x="262.1" y="58">GND</text>
<text x="285.8" y="56.2">0.1uF</text>
<text x="292.6" y="59.3">GND</text>
<text x="72.4" y="60.6">1uF</text>
<text x="86.4" y="60.6">0.1uF</text>
<text x="118.1" y="60.6">1uF</text>
<text x="129.5" y="60.6">0.1uF</text>
<text x="191.5" y="60.6">USBR-A-D-S-O-TH</text>
<text x="99.6" y="71">GND</text>
<text x="10.3" y="85.9">B</text>
<text x="34.2" y="87.2">R8</text>
<text x="34.3" y="89.8">1k</text>
<text x="43.2" y="87.2">5V</text>
<text x="89.5" y="87.2">R23</text>
<text x="90.2" y="89.8">1k</text>
<text x="99.1" y="87.2">5V</text>
<text x="408.2" y="85.9">B</text>
<text x="63.5" y="92.4">NEUTRAL</text>
<text x="119.4" y="92.4">NEUTRAL</text>
<text x="135" y="94.8">3.3V</text>
<text x="145.8" y="94.3">GND</text>
<text x="160.8" y="93.6">GND</text>
<text x="170.2" y="94.8">5V</text>
<text x="254.2" y="95.9">GND</text>
<text x="35.4" y="101.2">LE3</text>
<text x="47" y="99.9">D1</text>
<text x="91.2" y="101.2">LE4</text>
<text x="102.9" y="99.9">D2</text>
<text x="132.1" y="101.4">R10</text>
<text x="151.4" y="99.9">Opto</text>
<text x="152.3" y="97.4">U3</text>
<text x="179.5" y="96.1">3.3V</text>
<text x="183.4" y="102">R13</text>
<text x="195.8" y="101.2">Opto</text>
<text x="196.7" y="98.7">U4</text>
<text x="214.6" y="96.1">5V</text>
<text x="227.7" y="96.1">3.3V</text>
<text x="239.3" y="96.1">GND</text>
<text x="244.1" y="101.2">Opto</text>
<text x="245" y="98.7">U6</text>
<text x="262.9" y="96.1">5V</text>
<text x="276" y="97.4">3.3V</text>
<text x="287" y="97.4">GND</text>
<text x="292.7" y="99.9">U13</text>
<text x="302" y="96.9">GND</text>
<text x="311.2" y="97.4">5V</text>
<text x="32.3" y="107.7">1</text>
<text x="35.4" y="103.7">Led</text>
<text x="37.4" y="107.7">2</text>
<text x="47" y="102.5">1N4007</text>
<text x="63.5" y="107.6">LOAD1</text>
<text x="88.2" y="107.7">1</text>
<text x="91.3" y="103.7">Led</text>
<text x="93.3" y="107.7">2</text>
<text x="102.9" y="102.5">1N4007</text>
<text x="119.4" y="107.6">LOAD2</text>
<text x="132.1" y="104.5">1k</text>
<text x="138.4" y="107.6">ESP_SW14</text>
<text x="146.6" y="102.6">3</text>
<text x="146.6" y="107.7">4</text>
<text x="159.3" y="107.7">1</text>
<text x="159.3" y="102.6">2</text>
<text x="164.7" y="103.7">R11</text>
<text x="165.4" y="106.3">1k</text>
<text x="171.4" y="107.6">SW1</text>
<text x="173.5" y="102.2">C8</text>
<text x="173.7" y="104.7">10uF</text>
<text x="183.4" y="104.5">1k</text>
<text x="191" y="102.5">GND</text>
<text x="191.1" y="103.9">3</text>
<text x="203.8" y="103.9">2</text>
<text x="206.2" y="102.5">GND</text>
<text x="209.6" y="107.5">1k</text>
<text x="217.9" y="103.5">C9</text>
<text x="218.2" y="106">10uF</text>
<text x="231.4" y="102.5">R19</text>
<text x="231.4" y="105">1k</text>
<text x="239.3" y="103.9">3</text>
<text x="252" y="103.9">2</text>
<text x="257.1" y="103.7">R20</text>
<text x="257.9" y="106.3">1k</text>
<text x="265.2" y="102.2">C12</text>
<text x="265.4" y="104.7">10uF</text>
<text x="279.7" y="103.2">R24</text>
<text x="279.7" y="105.8">1k</text>
<text x="287.6" y="105.2">3</text>
<text x="292.4" y="102.5">Opto</text>
<text x="300.3" y="105.2">2</text>
<text x="305.4" y="105">R25</text>
<text x="306.1" y="107.5">1k</text>
<text x="314.5" y="104.7">C36</text>
<text x="314.7" y="107.3">10uF</text>
<text x="44.2" y="112.5" transform="rotate(-90 44.2 112.5)">3</text>
<text x="100.1" y="112.5" transform="rotate(-90 100.1 112.5)">3</text>
<text x="174" y="112.6">R12</text>
<text x="182.9" y="108.9">ESP_SW24</text>
<text x="191.1" y="109">4</text>
<text x="203.8" y="109">1</text>
<text x="209.1" y="112.6">R14</text>
<text x="215.9" y="108.9">SW2</text>
<text x="218.4" y="113.9">R15</text>
<text x="231.1" y="108.9">ESP_SW34</text>
<text x="239.3" y="109">4</text>
<text x="252" y="109">1</text>
<text x="264.2" y="108.9">SW3</text>
<text x="266.7" y="113.9">R21</text>
<text x="279.4" y="110.1">ESP_SW44</text>
<text x="287.6" y="110.2">4</text>
<text x="300.3" y="110.2">1</text>
<text x="312.4" y="110.1">SW4</text>
<text x="18" y="116.5">ESP_K1</text>
<text x="37.4" y="115.3">1</text>
<text x="48.3" y="115.2">Q1</text>
<text x="48.3" y="117.7">IRLML0030</text>
<text x="73.8" y="116.5">ESP_K2</text>
<text x="93.3" y="115.3">1</text>
<text x="104.1" y="115.2">Q2</text>
<text x="104.1" y="117.7">IRLML0030</text>
<text x="174" y="115.2">10k</text>
<text x="218.4" y="116.4">10k</text>
<text x="266.7" y="116.4">10k</text>
<text x="315" y="117.7">10k</text>
<text x="315" y="115.2">R26</text>
<text x="36.8" y="120.2">R3</text>
<text x="36.8" y="122.8">1M</text>
<text x="44.2" y="120.1" transform="rotate(-90 44.2 120.1)">2</text>
<text x="92.7" y="120.2">R4</text>
<text x="92.7" y="122.8">1M</text>
<text x="100.1" y="120.1" transform="rotate(-90 100.1 120.1)">2</text>
<text x="169.4" y="124.1">GND</text>
<text x="213.9" y="125.3">GND</text>
<text x="262.1" y="125.3">GND</text>
<text x="310.4" y="126.6">GND</text>
<text x="10.3" y="135.9">C</text>
<text x="42.4" y="134.2">GND</text>
<text x="98.3" y="134.2">GND</text>
<text x="408.2" y="135.9">C</text>
<text x="48.6" y="152.2">3.3V</text>
<text x="108.3" y="150.7">3.3V</text>
<text x="53.3" y="159.6">R56</text>
<text x="104.9" y="161.1">1uF</text>
<text x="105.4" y="158.3">C13</text>
<text x="113.3" y="158.6">C14</text>
<text x="146" y="159.6">D8</text>
<text x="155.5" y="159.6">R27</text>
<text x="161.7" y="157.1">3.3V</text>
<text x="53.3" y="162.2">0</text>
<text x="112.5" y="163.2">0.1uF</text>
<text x="143.5" y="162.2">1N4007</text>
<text x="155.7" y="162.2">10k</text>
<text x="45.2" y="173.3">0.1uF</text>
<text x="45.7" y="169.3">C32</text>
<text x="53.3" y="173.8">10uF</text>
<text x="54.1" y="169">C33</text>
<text x="62" y="173.4" transform="rotate(-90 62 173.4)">1</text>
<text x="62" y="168.3" transform="rotate(-90 62 168.3)">2</text>
<text x="64.3" y="171.8">5.1V</text>
<text x="64.5" y="169">Z2</text>
<text x="69.6" y="171.8">D1+</text>
<text x="106.7" y="173.6">SCL1</text>
<text x="113" y="173.7">16</text>
<text x="116.1" y="171">GND</text>
<text x="122.9" y="170.9" transform="rotate(-90 122.9 170.9)">2</text>
<text x="125.5" y="171.5" transform="rotate(-90 125.5 171.5)">14</text>
<text x="136.5" y="173.7">1</text>
<text x="144.8" y="171">D7</text>
<text x="144.8" y="173.6">1N4007</text>
<text x="175.3" y="172.4">GPIO22</text>
<text x="175.3" y="169.8">GPIO23</text>
<text x="182.8" y="169.9">1</text>
<text x="182.8" y="172.5">2</text>
<text x="24.4" y="177.6">ESP32-WROOM-32D</text>
<text x="38.9" y="175.4">U12</text>
<text x="44.2" y="179.8" transform="rotate(-90 44.2 179.8)">2</text>
<text x="61.2" y="178.4">GND</text>
<text x="106.7" y="176.2">SDA1</text>
<text x="113" y="176.3">15</text>
<text x="116.1" y="174.9">SCL</text>
<text x="116.1" y="177.4">SDA</text>
<text x="124.1" y="175.8" transform="rotate(-90 124.1 175.8)">VCC</text>
<text x="126.6" y="176.6" transform="rotate(-90 126.6 176.6)">VBAT</text>
<text x="128.9" y="174.9">32KHZ</text>
<text x="175.3" y="180">SCL1</text>
<text x="175.3" y="177.5">SDA1</text>
<text x="175.3" y="174.9">GND</text>
<text x="182.8" y="175">3</text>
<text x="182.8" y="177.5">4</text>
<text x="188" y="176.1">J1</text>
<text x="10.3" y="185.9">D</text>
<text x="21.6" y="182.5">ERST</text>
<text x="29.8" y="182.6">3</text>
<text x="32.3" y="183.7">EN</text>
<text x="45.3" y="184.7" transform="rotate(-90 45.3 184.7)">VDD</text>
<text x="53.3" y="183.7">IO0</text>
<text x="57.1" y="182.6">25</text>
<text x="57.1" y="185.2">35</text>
<text x="68.6" y="182.5">EBOOT</text>
<text x="68.6" y="185.1">ETX0</text>
<text x="113.6" y="183.9">4</text>
<text x="116.1" y="185">~{RST}</text>
<text x="127" y="185">~{INT}/SQW</text>
<text x="136.5" y="183.9">3</text>
<text x="146.1" y="181.9">BT1</text>
<text x="146.1" y="184.4">Battery_Cell</text>
<text x="175.3" y="182.5">VB</text>
<text x="182.8" y="180.1">5</text>
<text x="182.8" y="182.6">6</text>
<text x="408.2" y="185.9">D</text>
<text x="29.8" y="187.7">4</text>
<text x="29.8" y="190.2">5</text>
<text x="32.3" y="188.8">SENSOR_VP</text>
<text x="32.3" y="191.4">SENSOR_VN</text>
<text x="47" y="191.4">RXD0/IO3</text>
<text x="47.3" y="186.3">TXD0/IO1</text>
<text x="53.3" y="188.8">IO2</text>
<text x="57.1" y="187.7">24</text>
<text x="57.1" y="190.2">34</text>
<text x="68.6" y="190.2">ERX0</text>
<text x="125.5" y="191.8" transform="rotate(-90 125.5 191.8)">13</text>
<text x="126.6" y="188.7" transform="rotate(-90 126.6 188.7)">GND</text>
<text x="53.3" y="193.9">IO4</text>
<text x="53.3" y="196.4">IO5</text>
<text x="57.1" y="192.8">26</text>
<text x="57.1" y="195.3">29</text>
<text x="57.1" y="197.9">14</text>
<text x="68.6" y="195.2">GPIO5</text>
<text x="81.7" y="197.7">3.3V</text>
<text x="110.5" y="192.4">RTC_DS3231M</text>
<text x="127.3" y="192.1">IC1</text>
<text x="52.1" y="199">IO12</text>
<text x="52.1" y="201.5">IO13</text>
<text x="57.1" y="200.4">16</text>
<text x="57.1" y="202.9">13</text>
<text x="68.6" y="200.3">ESP_SW3</text>
<text x="68.6" y="202.9">ESP_SW4</text>
<text x="52.1" y="204.1">IO14</text>
<text x="52.1" y="206.6">IO15</text>
<text x="52.1" y="209.1">IO16</text>
<text x="57.1" y="205.5">23</text>
<text x="57.1" y="208">27</text>
<text x="68.6" y="207.9">ERX2</text>
<text x="68.6" y="205.4">ESP_K1</text>
<text x="81.8" y="207.9">R57</text>
<text x="90.2" y="207.9">R58</text>
<text x="130" y="204.1">GND</text>
<text x="21.6" y="215.6">SDI/SD1</text>
<text x="21.6" y="213">SDO/SD021</text>
<text x="29.2" y="215.6">22</text>
<text x="29.2" y="213.1">21</text>
<text x="32.3" y="214.2">SDO/SD0</text>
<text x="52.1" y="211.7">IO17</text>
<text x="52.1" y="214.2">IO18</text>
<text x="57.1" y="210.6">28</text>
<text x="57.1" y="213.1">30</text>
<text x="57.1" y="215.6">31</text>
<text x="68.6" y="210.5">ETX2</text>
<text x="68.6" y="213">SCL1</text>
<text x="68.6" y="215.6">SDA1</text>
<text x="81.5" y="210.4">4.7k</text>
<text x="90.2" y="210.4">4.7k</text>
<text x="21.6" y="218.1">SHD/SD217</text>
<text x="21.6" y="220.6">SWP/SD318</text>
<text x="29.2" y="218.2">17</text>
<text x="29.2" y="220.7">18</text>
<text x="32.3" y="216.8">SDI/SD1</text>
<text x="32.3" y="219.3">SHD/SD2</text>
<text x="32.3" y="221.8">SWP/SD3</text>
<text x="52.1" y="216.8">IO19</text>
<text x="52.1" y="219.3">IO21</text>
<text x="52.1" y="221.8">IO22</text>
<text x="57.1" y="218.2">33</text>
<text x="57.1" y="220.7">36</text>
<text x="68.6" y="220.6">GPIO22</text>
<text x="68.6" y="218.1">ESP_K2</text>
<text x="21.6" y="225.7">SCS/CMD19</text>
<text x="21.6" y="223.2">SCL/CLK20</text>
<text x="29.2" y="223.3">20</text>
<text x="29.2" y="225.8">19</text>
<text x="32.3" y="224.4">SCK/CLK</text>
<text x="32.3" y="226.9">SCS/CMD</text>
<text x="52.1" y="224.4">IO23</text>
<text x="52.1" y="226.9">IO25</text>
<text x="57.1" y="223.3">37</text>
<text x="57.1" y="225.8">10</text>
<text x="68.6" y="223.2">GPIO23</text>
<text x="52.1" y="229.5">IO26</text>
<text x="52.1" y="232">IO27</text>
<text x="57.1" y="228.3">11</text>
<text x="57.1" y="230.9">12</text>
<text x="57.7" y="233.4">8</text>
<text x="10.3" y="235.9">E</text>
<text x="52.1" y="234.5">IO32</text>
<text x="52.1" y="237.1">IO33</text>
<text x="52.1" y="239.6">IO34</text>
<text x="57.7" y="236">9</text>
<text x="57.7" y="238.5">6</text>
<text x="68.6" y="238.4">ESP_SW1</text>
<text x="408.3" y="235.9">E</text>
<text x="45.3" y="245.9" transform="rotate(-90 45.3 245.9)">GND</text>
<text x="52.1" y="242.2">IO35</text>
<text x="57.7" y="241">7</text>
<text x="68.6" y="241">ESP_SW2</text>
<text x="44.2" y="248.4" transform="rotate(-90 44.2 248.4)">1</text>
<text x="42.4" y="256.1">GND</text>
<text x="10.3" y="285.9">F</text>
<text x="35" y="286.9">1</text>
<text x="85" y="286.9">2</text>
<text x="135" y="286.9">3</text>
<text x="185" y="286.9">4</text>
<text x="235" y="286.9">5</text>
<text x="285" y="286.9">6</text>
<text x="335" y="286.9">7</text>
<text x="385" y="286.9">8</text>
<text x="408.3" y="285.9">F</text>
</g>
<g font-size="1.4">
<text x="198.1" y="26.1">VCC1</text>
<text x="198.7" y="28.7">D1-</text>
<text x="204.2" y="25.1">A01</text>
<text x="204.2" y="27.7">A02</text>
<text x="242.5" y="26.1">VCC1</text>
<text x="243.1" y="28.7">D1-</text>
<text x="248.7" y="25.1">A01</text>
<text x="248.7" y="27.7">A02</text>
<text x="197.9" y="33.8">GND1</text>
<text x="198.7" y="31.2">D1+</text>
<text x="204.2" y="30.2">A03</text>
<text x="204.2" y="32.8">A04</text>
<text x="242.3" y="33.8">GND1</text>
<text x="243.1" y="31.2">D1+</text>
<text x="248.7" y="30.2">A03</text>
<text x="248.7" y="32.8">A04</text>
<text x="198.1" y="38.8">VCC2</text>
<text x="198.7" y="41.4">D2-</text>
<text x="204.1" y="37.8">B01</text>
<text x="204.1" y="40.4">B02</text>
<text x="242.5" y="38.8">VCC2</text>
<text x="243.1" y="41.4">D2-</text>
<text x="248.6" y="37.8">B01</text>
<text x="248.6" y="40.4">B02</text>
<text x="197.9" y="46.5">GND2</text>
<text x="198.7" y="43.9">D2+</text>
<text x="204.1" y="42.9">B03</text>
<text x="204.1" y="45.5">B04</text>
<text x="242.3" y="46.5">GND2</text>
<text x="243.1" y="43.9">D2+</text>
<text x="248.6" y="42.9">B03</text>
<text x="248.6" y="45.5">B04</text>
<text x="196.7" y="51.5">SHIELD</text>
<text x="204.6" y="50.5">S1</text>
<text x="205.6" y="50.5">2</text>
<text x="241.1" y="51.5">SHIELD</text>
<text x="249.1" y="50.5">S1</text>
<text x="250" y="50.5">2</text>
</g>
</svg>
